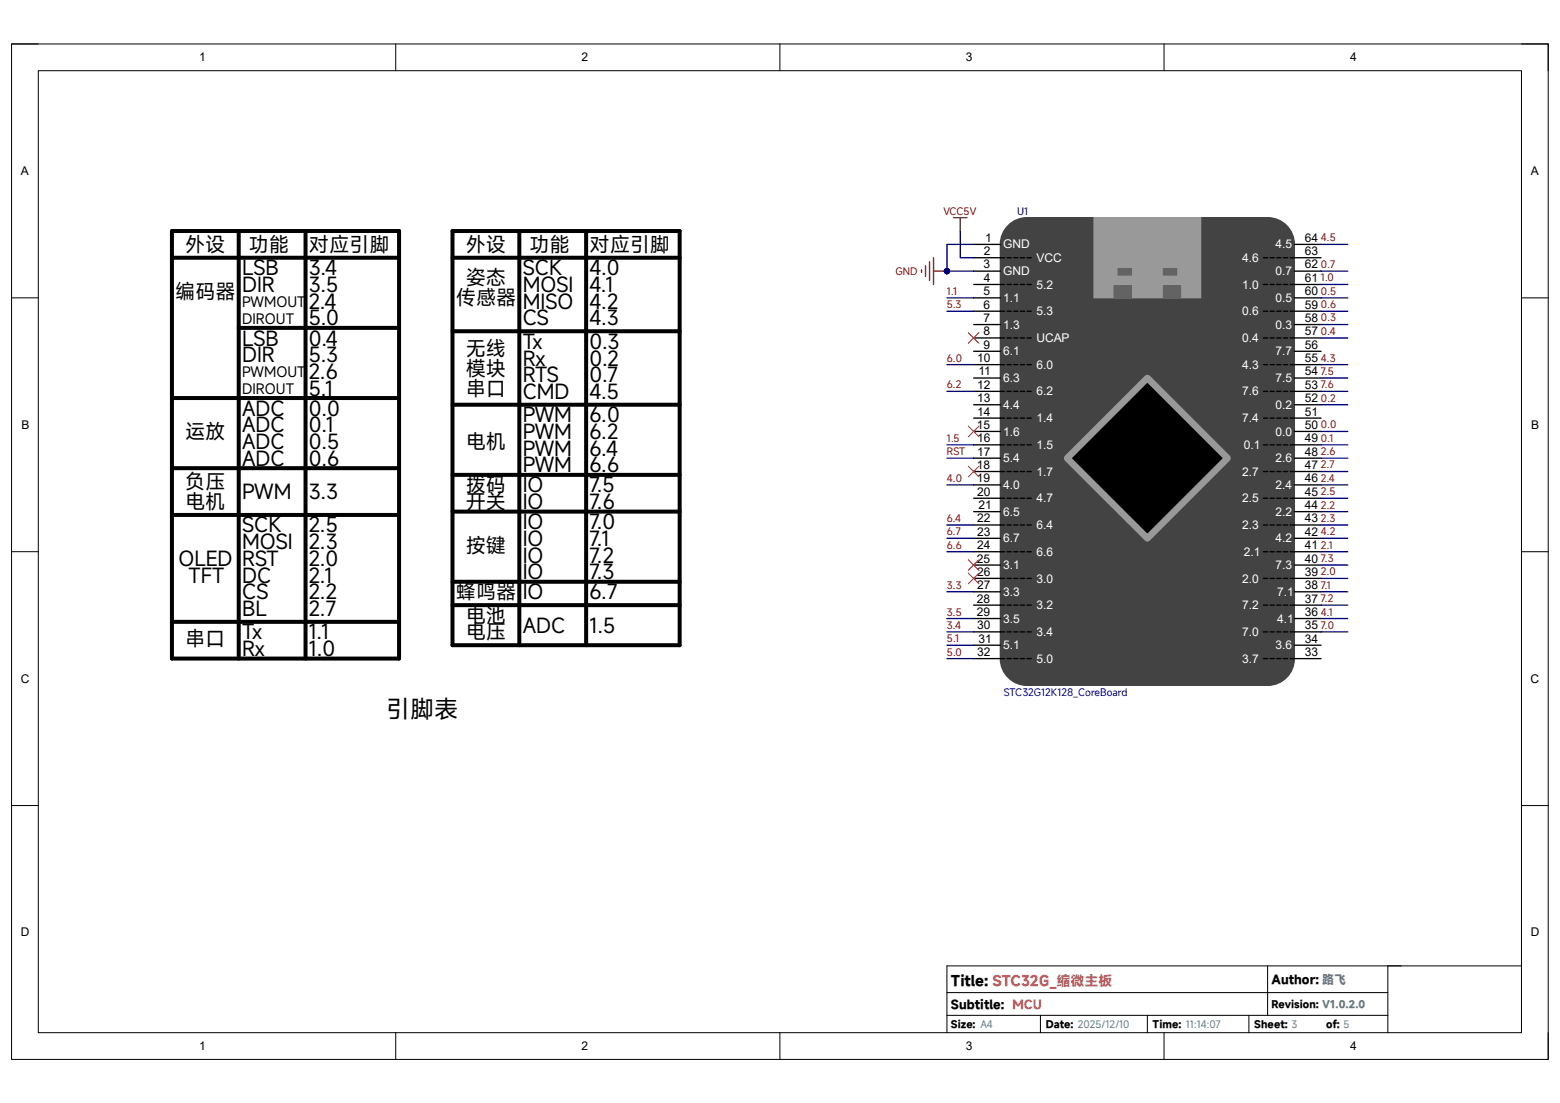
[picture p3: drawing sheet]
<svg xmlns="http://www.w3.org/2000/svg" width="297mm" height="210mm" viewBox="0 0 297 210" stroke-linecap="round" stroke-linejoin="round" font-family="sans-serif">
<path d="M2.2 8.4h292.6v193.3h-292.6z" fill="none" stroke="#000" stroke-width=".19"/>
<path d="M7.3 13.5h282.4v183.1h-282.4z" fill-rule="evenodd" fill="#fff"/>
<g fill="none" stroke="#000" stroke-width=".19">
<path d="M2.2 8.4h5.1M7.3 13.5h282.4v183.1h-282.4zM75.3 8.4v5.1M148.5 8.4v5.1M221.6 8.4v5.1M289.7 8.4h5.1v5.1M2.2 56.7h5.1M289.7 56.7h5.1M2.2 105h5.1M289.7 105.1h5.1M2.2 153.4h5.1M289.7 153.4h5.1"/>
<path d="M75.3 196.6v5.1M148.5 196.6v5.1M180.3 189h83.9M180.3 193.3h83.9M198.1 193.3v3.3M218.5 193.3v3.3M221.6 196.6v5.1M237.8 193.3v3.3M241.3 183.9v9.4M264.2 183.9v12.7M289.7 183.9h-109.4v12.7M294.8 196.6v5.1"/>
</g>
<path d="M191.7 43.3a5.1 5.1 0 0 1 3.8-1.9h45.8a5.1 5.1 0 0 1 5.1 5.1v78.9a5.1 5.1 0 0 1-5.1 5.1h-45.8a5.1 5.1 0 0 1-5-5.1v-78.9a5.1 5.1 0 0 1 1.2-3.2z" fill-rule="evenodd" fill="#434343"/>
<path d="M191.7 43.3a5.1 5.1 0 0 1 3.8-1.9h45.8a5.1 5.1 0 0 1 5.1 5.1v78.9a5.1 5.1 0 0 1-5.1 5.1h-45.8a5.1 5.1 0 0 1-5-5.1v-78.9a5.1 5.1 0 0 1 1.2-3.2z" fill="none" stroke="#434343" stroke-width=".25"/>
<g fill="none" stroke="#000" stroke-width=".25">
<path d="M185.4 46.5h5.1M185.4 49.1h5.9M185.4 51.6h5.1M185.4 54.2h5.9M185.4 56.7h5.1M185.4 59.3h5.9M191.7 49.1h.8M191.7 54.2h.8M191.7 59.3h.8M193 49.1h.8M193 54.2h.8M193 59.3h.8"/>
<path d="M194.3 49.1h.8M194.3 54.2h.8M194.3 59.3h.8M195.5 49.1h.8M195.5 54.2h.8M195.5 59.3h.8M185.4 61.8h5.1M185.4 64.3h5.9M185.4 66.9h5.1M185.4 69.4h5.9M185.4 72h5.1M185.4 74.5h5.9"/>
<path d="M185.4 77.1h5.1M185.4 79.6h5.9M191.7 64.3h.8M191.7 69.4h.8M191.7 74.5h.8M191.7 79.6h.8M193 64.3h.8M193 69.4h.8M193 74.5h.8M193 79.6h.8M194.3 64.3h.8M194.3 69.4h.8"/>
<path d="M194.3 74.5h.8M194.3 79.6h.8M195.5 64.3h.8M195.5 69.4h.8M195.5 74.5h.8M195.5 79.6h.8M185.4 82.1h5.1M185.4 84.7h5.9M185.4 87.2h5.1M185.4 89.8h5.9M185.4 92.3h5.1M185.4 94.9h5.9"/>
<path d="M185.4 97.4h5.1M185.4 100h5.9M191.7 84.7h.8M191.7 89.8h.8M191.7 94.9h.8M191.7 100h.8M193 84.7h.8M193 89.8h.8M193 94.9h.8M193 100h.8M194.3 84.7h.8M194.3 89.8h.8"/>
<path d="M194.3 94.9h.8M194.3 100h.8M195.5 84.7h.8M195.5 89.8h.8M195.5 94.9h.8M195.5 100h.8M240.5 89.8h.8M240.5 94.9h.8M240.5 100h.8M241.8 89.8h.8M241.8 94.9h.8M241.8 100h.8"/>
<path d="M243.1 89.8h.8M243.1 94.9h.8M243.1 100h.8M244.4 89.8h.8M244.4 94.9h.8M244.4 100h.8M245.6 89.8h5.9M245.6 94.9h5.9M245.6 100h5.9M246.4 87.2h5.1M246.4 92.3h5.1M246.4 97.4h5.1"/>
<path d="M185.4 102.5h5.1M185.4 105.1h5.9M191.7 105.1h.8M193 105.1h.8M194.3 105.1h.8M195.5 105.1h.8M240.5 105.1h.8M240.5 115.2h.8M240.5 110.1h.8M241.8 105.1h.8M241.8 115.2h.8M241.8 110.1h.8"/>
<path d="M243.1 105.1h.8M243.1 115.2h.8M243.1 110.1h.8M244.4 105.1h.8M244.4 115.2h.8M244.4 110.1h.8M245.6 105.1h5.9M245.6 115.2h5.9M245.6 110.1h5.9M246.4 102.5h5.1M246.4 117.8h5.1M246.4 112.7h5.1"/>
<path d="M246.4 107.6h5.1M240.5 125.4h.8M240.5 120.3h.8M241.8 125.4h.8M241.8 120.3h.8M243.1 125.4h.8M243.1 120.3h.8M244.4 125.4h.8M244.4 120.3h.8M245.6 125.4h5.9M245.6 120.3h5.9M246.4 122.9h5.1"/>
</g>
<path d="M208.3 41.4h20.3v15.3h-20.3z" fill-rule="evenodd" fill="#999"/>
<path d="M208.3 41.4h20.3v15.3h-20.3z" fill="none" stroke="#999" stroke-width=".19"/>
<path d="M212.9 51.1h2.5v1.3h-2.5z" fill-rule="evenodd" fill="#666"/>
<path d="M212.9 51.1h2.5v1.3h-2.5z" fill="none" stroke="#666" stroke-width=".19"/>
<path d="M221.5 51.1h2.5v1.3h-2.5z" fill-rule="evenodd" fill="#666"/>
<path d="M221.5 51.1h2.5v1.3h-2.5z" fill="none" stroke="#666" stroke-width=".19"/>
<path d="M212.1 54.4h3.3v2.3h-3.3z" fill-rule="evenodd" fill="#666"/>
<path d="M212.1 54.4h3.3v2.3h-3.3z" fill="none" stroke="#666" stroke-width=".19"/>
<path d="M221.5 54.4h3.3v2.3h-3.3z" fill-rule="evenodd" fill="#666"/>
<path d="M221.5 54.4h3.3v2.3h-3.3z" fill="none" stroke="#666" stroke-width=".19"/>
<path d="M203.2 87.2l15.3-15.2 15.2 15.2-15.2 15.3z" fill-rule="evenodd" fill="#000"/>
<path d="M203.2 87.2l15.3-15.2 15.2 15.2-15.2 15.3z" fill="none" stroke="#999" stroke-width="1.3"/>
<g fill="none" stroke="#000" stroke-width=".25">
<path d="M240.5 49.1h.8M240.5 59.3h.8M240.5 54.2h.8M241.8 49.1h.8M241.8 59.3h.8M241.8 54.2h.8M243.1 49.1h.8M243.1 59.3h.8M243.1 54.2h.8M244.4 49.1h.8M244.4 59.3h.8M244.4 54.2h.8"/>
<path d="M245.6 49.1h5.9M245.6 59.3h5.9M245.6 54.2h5.9M246.4 46.5h5.1M246.4 56.7h5.1M246.4 51.6h5.1M240.5 79.6h.8M240.5 74.5h.8M240.5 69.4h.8M240.5 64.3h.8M241.8 79.6h.8M241.8 74.5h.8"/>
<path d="M241.8 69.4h.8M241.8 64.3h.8M243.1 79.6h.8M243.1 74.5h.8M243.1 69.4h.8M243.1 64.3h.8M244.4 79.6h.8M244.4 74.5h.8M244.4 69.4h.8M244.4 64.3h.8M245.6 79.6h5.9M245.6 74.5h5.9"/>
<path d="M245.6 69.4h5.9M245.6 64.3h5.9M246.4 77.1h5.1M246.4 72h5.1M246.4 66.9h5.1M246.4 61.8h5.1M240.5 84.7h.8M241.8 84.7h.8M243.1 84.7h.8M244.4 84.7h.8M245.6 84.7h5.9M246.4 82.1h5.1"/>
<path d="M185.4 107.6h5.1M185.4 110.1h5.9M185.4 112.7h5.1M185.4 115.2h5.9M185.4 117.8h5.1M191.7 110.1h.8M191.7 115.2h.8M193 110.1h.8M193 115.2h.8M194.3 110.1h.8M194.3 115.2h.8M195.5 110.1h.8"/>
<path d="M195.5 115.2h.8M185.4 120.3h5.9M185.4 122.9h5.1M185.4 125.4h5.9M191.7 120.3h.8M191.7 125.4h.8M193 120.3h.8M193 125.4h.8M194.3 120.3h.8M194.3 125.4h.8M195.5 120.3h.8M195.5 125.4h.8"/>
</g>
<g fill="none" stroke="#000" stroke-width=".76">
<path d="M32.7 49.1h43.3M32.7 44h43.3v81.4h-43.3zM45.5 44v81.4M58.2 44v81.4M86.2 44h43.2v78.9h-43.2zM86.2 49.1h43.2M98.9 44v78.9M111.6 44v78.9M32.7 75.8h43.3M45.5 62.4h30.5M86.2 63.1h43.2M86.2 77.1h43.2"/>
<path d="M32.7 89.1h43.3M86.2 90.4h43.2M86.2 97.4h43.2M32.7 118.4h43.3M86.2 110.8h43.2"/>
</g>
<path d="M175.5 51.4v.5M176.2 50.6v2M177 49.8v3.6M177.7 49.1v5.1M177.7 51.6h2.6" fill="none" stroke="#800000" stroke-width=".25"/>
<circle cx="180.3" cy="51.6" r=".51" fill="#000080"/>
<circle cx="180.3" cy="51.6" r=".51" fill="none" stroke="#000080" stroke-width=".19"/>
<path d="M181.6 41.4h2.5M182.8 41.4v2.6" fill="none" stroke="#800000" stroke-width=".25"/>
<path d="M184.4 63.3l2 2.1M186.4 63.3l-2 2.1M184.4 81.1l2 2.1M184.4 88.8l2 2M186.4 81.1l-2 2.1M186.4 88.8l-2 2M184.4 109.1l2 2.1M184.4 106.6l2 2M186.4 109.1l-2 2.1M186.4 106.6l-2 2" fill="none" stroke="#f00" stroke-width=".19"/>
<path d="M32.7 98h43.3M86.2 115.2h43.2" fill="none" stroke="#000" stroke-width=".76"/>
<path d="M182.8 44v5.1h2.6M185.4 46.5h-5.1v5.1" fill="none" stroke="#000080" stroke-width=".25"/>
<circle cx="180.3" cy="51.6" r=".51" fill="#000080"/>
<circle cx="180.3" cy="51.6" r=".51" fill="none" stroke="#000080" stroke-width=".19"/>
<path d="M180.3 51.6h5.1" fill="none" stroke="#000080" stroke-width=".25"/>
<circle cx="180.3" cy="51.6" r=".51" fill="#000080"/>
<circle cx="180.3" cy="51.6" r=".51" fill="none" stroke="#000080" stroke-width=".19"/>
<g fill="none" stroke="#000080" stroke-width=".25">
<path d="M180.3 56.7h5.1M180.3 59.3h5.1M251.5 56.7h5.1M251.5 59.3h5.1M251.5 51.6h5.1M251.5 54.2h5.1M251.5 46.5h5.1M180.3 69.4h5.1M180.3 74.5h5.1M251.5 69.4h5.1M251.5 74.5h5.1M251.5 61.8h5.1"/>
<path d="M251.5 64.3h5.1M251.5 72h5.1M251.5 77.1h5.1M180.3 84.7h5.1M180.3 87.2h5.1M180.3 92.3h5.1M180.3 100h5.1M251.5 84.7h5.1M251.5 87.2h5.1M251.5 92.3h5.1M251.5 100h5.1M251.5 82.1h5.1"/>
<path d="M251.5 89.8h5.1M251.5 94.9h5.1M251.5 97.4h5.1M180.3 102.5h5.1M180.3 105.1h5.1M180.3 112.7h5.1M180.3 117.8h5.1M251.5 102.5h5.1M251.5 105.1h5.1M251.5 112.7h5.1M251.5 117.8h5.1M251.5 107.6h5.1"/>
<path d="M251.5 110.1h5.1M251.5 115.2h5.1M180.3 120.3h5.1M180.3 122.9h5.1M180.3 125.4h5.1M251.5 120.3h5.1"/>
</g>
<text font-size="4.6" x="73.4" y="136.8">引脚表</text>
<g font-size="3.9">
<text x="35.3" y="48">外设</text>
<text x="47.4" y="48">功能</text>
<text x="58.8" y="48">对应引脚</text>
<text x="88.7" y="48">外设</text>
<text x="100.8" y="48">功能</text>
<text x="112.2" y="48">对应引脚</text>
<text x="46.1" y="52.4">LSB</text>
<text x="58.8" y="52.4">3.4</text>
<text x="99.5" y="52.4">SCK</text>
<text x="112.2" y="52.4">4.0</text>
<text x="33.4" y="56.9">编码器</text>
<text x="46.1" y="55.6">DIR</text>
<text x="58.8" y="55.6">3.5</text>
<text x="58.8" y="58.8">2.4</text>
<text x="86.8" y="58.2">传感器</text>
<text x="88.7" y="54.3">姿态</text>
<text x="99.5" y="55.6">MOSI</text>
<text x="99.5" y="58.8">MISO</text>
<text x="112.2" y="55.6">4.1</text>
<text x="112.2" y="58.8">4.2</text>
<text x="46.1" y="65.8">LSB</text>
<text x="58.8" y="65.8">0.4</text>
<text x="58.8" y="62">5.0</text>
<text x="99.5" y="62">CS</text>
<text x="112.2" y="62">4.3</text>
<text x="46.1" y="69">DIR</text>
<text x="58.8" y="69">5.3</text>
<text x="88.7" y="67.7">无线</text>
<text x="88.7" y="71.5">模块</text>
<text x="99.5" y="66.4">Tx</text>
<text x="99.5" y="69.6">Rx</text>
<text x="112.2" y="66.4">0.3</text>
<text x="112.2" y="69.6">0.2</text>
<text x="58.8" y="72.1">2.6</text>
<text x="58.8" y="75.3">5.1</text>
<text x="88.7" y="75.3">串口</text>
<text x="99.5" y="72.8">RTS</text>
<text x="99.5" y="75.9">CMD</text>
<text x="112.2" y="75.9">4.5</text>
<text x="112.2" y="72.8">0.7</text>
<text x="35.3" y="83.6">运放</text>
<text x="46.1" y="79.1">ADC</text>
<text x="46.1" y="82.3">ADC</text>
<text x="58.8" y="79.1">0.0</text>
<text x="58.8" y="82.3">0.1</text>
<text x="99.5" y="80.4">PWM</text>
<text x="99.5" y="83.6">PWM</text>
<text x="112.2" y="80.4">6.0</text>
<text x="112.2" y="83.6">6.2</text>
<text x="46.1" y="85.5">ADC</text>
<text x="46.1" y="88.7">ADC</text>
<text x="58.8" y="85.5">0.5</text>
<text x="58.8" y="88.7">0.6</text>
<text x="88.7" y="85.5">电机</text>
<text x="99.5" y="86.8">PWM</text>
<text x="99.5" y="90">PWM</text>
<text x="112.2" y="86.8">6.4</text>
<text x="112.2" y="90">6.6</text>
<text x="35.3" y="93.1">负压</text>
<text x="46.1" y="95">PWM</text>
<text x="58.8" y="95">3.3</text>
<text x="88.7" y="93.8">拨码</text>
<text x="99.5" y="93.8">IO</text>
<text x="112.2" y="93.8">7.5</text>
<text x="35.3" y="96.9">电机</text>
<text x="46.1" y="101.4">SCK</text>
<text x="58.8" y="101.4">2.5</text>
<text x="88.7" y="96.9">开关</text>
<text x="99.5" y="100.8">IO</text>
<text x="99.5" y="96.9">IO</text>
<text x="112.2" y="96.9">7.6</text>
<text x="112.2" y="100.8">7.0</text>
<text x="34" y="107.7">OLED</text>
<text x="46.1" y="104.6">MOSI</text>
<text x="46.1" y="107.7">RST</text>
<text x="58.8" y="104.6">2.3</text>
<text x="58.8" y="107.7">2.0</text>
<text x="88.7" y="105.2">按键</text>
<text x="99.5" y="103.9">IO</text>
<text x="99.5" y="107.1">IO</text>
<text x="112.2" y="103.9">7.1</text>
<text x="112.2" y="107.1">7.2</text>
<text x="35.9" y="111">TFT</text>
<text x="46.1" y="111">DC</text>
<text x="58.8" y="111">2.1</text>
<text x="99.5" y="110.3">IO</text>
<text x="112.2" y="110.3">7.3</text>
<text x="46.1" y="114.1">CS</text>
<text x="46.1" y="117.3">BL</text>
<text x="58.8" y="114.1">2.2</text>
<text x="58.8" y="117.3">2.7</text>
<text x="86.8" y="114.1">蜂鸣器 IO</text>
<text x="88.7" y="118.6">电池</text>
<text x="112.2" y="114.1">6.7</text>
<text x="35.3" y="123">串口</text>
<text x="46.1" y="121.8">Tx</text>
<text x="46.1" y="124.9">Rx</text>
<text x="58.8" y="121.8">1.1</text>
<text x="58.8" y="124.9">1.0</text>
<text x="88.7" y="121.8">电压</text>
<text x="99.5" y="120.5">ADC</text>
<text x="112.2" y="120.5">1.5</text>
</g>
<g font-size="2.7">
<text x="46.1" y="58.5">PWMOUT</text>
<text x="46.1" y="61.6">DIROUT</text>
<text x="46.1" y="71.8">PWMOUT</text>
<text x="46.1" y="75">DIROUT</text>
<text x="181.1" y="187.7">Title: STC32G_缩微主板</text>
</g>
<g font-size="2.3">
<text x="37.9" y="11.7">1</text>
<text x="110.7" y="11.7">2</text>
<text x="183.9" y="11.7">3</text>
<text x="257" y="11.7">4</text>
<text x="4" y="33.3">A</text>
<text x="291.5" y="33.3">A</text>
<text x="187.6" y="46">1</text>
<text x="248.5" y="46">64</text>
<text x="187.2" y="51.1">3</text>
<text x="187.3" y="48.6">2</text>
<text x="187.3" y="53.7">4</text>
<text x="248.5" y="48.6">63</text>
<text x="248.5" y="53.7">61</text>
<text x="248.5" y="51.1">62</text>
<text x="187.2" y="56.2">5</text>
<text x="187.2" y="58.8">6</text>
<text x="248.5" y="58.8">59</text>
<text x="248.5" y="56.2">60</text>
<text x="187.2" y="61.3">7</text>
<text x="187.2" y="63.8">8</text>
<text x="248.5" y="63.8">57</text>
<text x="248.5" y="61.3">58</text>
<text x="186" y="68.9">10</text>
<text x="186.3" y="71.5">11</text>
<text x="187.2" y="66.4">9</text>
<text x="248.5" y="71.5">54</text>
<text x="248.5" y="68.9">55</text>
<text x="248.5" y="66.4">56</text>
<text x="186" y="74">12</text>
<text x="186" y="76.5">13</text>
<text x="248.5" y="76.5">52</text>
<text x="248.5" y="74">53</text>
<text x="4.1" y="81.7">B</text>
<text x="186" y="81.7">15</text>
<text x="186" y="79.1">14</text>
<text x="248.5" y="81.7">50</text>
<text x="248.5" y="79.1">51</text>
<text x="291.5" y="81.7">B</text>
<text x="186" y="89.3">18</text>
<text x="186" y="84.2">16</text>
<text x="186" y="86.7">17</text>
<text x="248.5" y="89.3">47</text>
<text x="248.5" y="86.7">48</text>
<text x="248.5" y="84.2">49</text>
<text x="186" y="91.8">19</text>
<text x="186" y="94.4">20</text>
<text x="248.5" y="94.4">45</text>
<text x="248.5" y="91.8">46</text>
<text x="186" y="99.4">22</text>
<text x="186" y="102">23</text>
<text x="186.3" y="96.9">21</text>
<text x="248.5" y="102">42</text>
<text x="248.5" y="99.4">43</text>
<text x="248.5" y="96.9">44</text>
<text x="186" y="107.1">25</text>
<text x="186" y="104.5">24</text>
<text x="248.5" y="107.1">40</text>
<text x="248.5" y="104.5">41</text>
<text x="186" y="109.6">26</text>
<text x="186" y="112.2">27</text>
<text x="248.5" y="112.2">38</text>
<text x="248.5" y="109.6">39</text>
<text x="186" y="114.7">28</text>
<text x="186" y="117.3">29</text>
<text x="186" y="119.8">30</text>
<text x="248.5" y="119.8">35</text>
<text x="248.5" y="117.3">36</text>
<text x="248.5" y="114.7">37</text>
<text x="186" y="124.9">32</text>
<text x="186.3" y="122.3">31</text>
<text x="248.5" y="124.9">33</text>
<text x="248.5" y="122.3">34</text>
<text x="4" y="130">C</text>
<text x="291.4" y="130">C</text>
<text x="4" y="178.3">D</text>
<text x="291.5" y="178.3">D</text>
<text x="242.1" y="187.3">Author: 路飞</text>
<text x="181.1" y="192.2">Subtitle: MCU</text>
<text x="37.9" y="199.9">1</text>
<text x="110.7" y="199.9">2</text>
<text x="183.9" y="199.9">3</text>
<text x="257" y="199.9">4</text>
</g>
<g font-size="2.3" fill="#fff">
<text x="191" y="47.3">GND</text>
<text x="242.8" y="47.3">4.5</text>
<text x="191" y="52.4">GND</text>
<text x="197.3" y="49.8">VCC</text>
<text x="236.5" y="49.8">4.6</text>
<text x="242.9" y="52.4">0.7</text>
<text x="191" y="57.5">1.1</text>
<text x="197.3" y="54.9">5.2</text>
<text x="236.5" y="54.9">1.0</text>
<text x="242.8" y="57.5">0.5</text>
<text x="191" y="62.6">1.3</text>
<text x="197.3" y="60">5.3</text>
<text x="197.3" y="65.1">UCAP</text>
<text x="236.5" y="60">0.6</text>
<text x="236.5" y="65.1">0.4</text>
<text x="242.9" y="62.6">0.3</text>
<text x="191" y="67.6">6.1</text>
<text x="197.3" y="70.2">6.0</text>
<text x="236.5" y="70.2">4.3</text>
<text x="242.9" y="67.6">7.7</text>
<text x="191" y="72.7">6.3</text>
<text x="191" y="77.8">4.4</text>
<text x="197.3" y="75.3">6.2</text>
<text x="236.5" y="75.3">7.6</text>
<text x="242.8" y="72.7">7.5</text>
<text x="242.9" y="77.8">0.2</text>
<text x="191" y="82.9">1.6</text>
<text x="197.3" y="80.4">1.4</text>
<text x="236.5" y="80.4">7.4</text>
<text x="242.9" y="82.9">0.0</text>
<text x="191" y="88">5.4</text>
<text x="197.3" y="85.5">1.5</text>
<text x="236.8" y="85.5">0.1</text>
<text x="242.9" y="88">2.6</text>
<text x="191" y="93.1">4.0</text>
<text x="197.3" y="90.6">1.7</text>
<text x="197.3" y="95.6">4.7</text>
<text x="236.5" y="95.6">2.5</text>
<text x="236.5" y="90.6">2.7</text>
<text x="242.9" y="93.1">2.4</text>
<text x="191" y="98.2">6.5</text>
<text x="197.3" y="100.7">6.4</text>
<text x="236.5" y="100.7">2.3</text>
<text x="242.9" y="98.2">2.2</text>
<text x="191" y="103.3">6.7</text>
<text x="197.3" y="105.8">6.6</text>
<text x="236.8" y="105.8">2.1</text>
<text x="242.9" y="103.3">4.2</text>
<text x="191" y="108.4">3.1</text>
<text x="191" y="113.5">3.3</text>
<text x="197.3" y="110.9">3.0</text>
<text x="236.5" y="110.9">2.0</text>
<text x="242.9" y="108.4">7.3</text>
<text x="243.2" y="113.5">7.1</text>
<text x="191" y="118.5">3.5</text>
<text x="197.3" y="116">3.2</text>
<text x="236.5" y="116">7.2</text>
<text x="243.2" y="118.5">4.1</text>
<text x="191" y="123.6">5.1</text>
<text x="197.3" y="121.1">3.4</text>
<text x="236.5" y="121.1">7.0</text>
<text x="242.9" y="123.6">3.6</text>
<text x="197.3" y="126.2">5.0</text>
<text x="236.5" y="126.2">3.7</text>
</g>
<g font-size="1.9" fill="#800000">
<text x="179.6" y="40.9">VCC5V</text>
<text x="251.5" y="46">4.5</text>
<text x="170.5" y="52.3">GND</text>
<text x="251.5" y="53.6">1.0</text>
<text x="251.5" y="51.1">0.7</text>
<text x="180.3" y="56.1">1.1</text>
<text x="180.3" y="58.7">5.3</text>
<text x="251.5" y="56.1">0.5</text>
<text x="251.5" y="58.7">0.6</text>
<text x="251.5" y="61.2">0.3</text>
<text x="251.5" y="63.8">0.4</text>
<text x="180.3" y="68.9">6.0</text>
<text x="251.5" y="68.9">4.3</text>
<text x="251.5" y="71.4">7.5</text>
<text x="180.3" y="74">6.2</text>
<text x="251.5" y="76.5">0.2</text>
<text x="251.5" y="74">7.6</text>
<text x="251.5" y="81.6">0.0</text>
<text x="180.3" y="86.7">RST</text>
<text x="180.3" y="84.1">1.5</text>
<text x="251.5" y="84.1">0.1</text>
<text x="251.5" y="89.2">2.7</text>
<text x="251.5" y="86.7">2.6</text>
<text x="180.3" y="91.8">4.0</text>
<text x="251.5" y="94.3">2.5</text>
<text x="251.5" y="91.8">2.4</text>
<text x="180.3" y="99.4">6.4</text>
<text x="180.3" y="101.9">6.7</text>
<text x="251.5" y="96.9">2.2</text>
<text x="251.5" y="99.4">2.3</text>
<text x="251.5" y="101.9">4.2</text>
<text x="180.3" y="104.5">6.6</text>
<text x="251.5" y="104.5">2.1</text>
<text x="251.5" y="107">7.3</text>
<text x="180.3" y="112.1">3.3</text>
<text x="251.5" y="109.6">2.0</text>
<text x="251.5" y="112.1">7.1</text>
<text x="180.3" y="119.8">3.4</text>
<text x="180.3" y="117.2">3.5</text>
<text x="251.5" y="117.2">4.1</text>
<text x="251.5" y="119.8">7.0</text>
<text x="251.5" y="114.6">7.2</text>
<text x="180.3" y="124.8">5.0</text>
<text x="180.3" y="122.3">5.1</text>
</g>
<g font-size="1.9" fill="#000080">
<text x="193.6" y="40.9">U1</text>
<text x="191.1" y="132.5">STC32G12K128_CoreBoard</text>
</g>
<g font-size="1.9">
<text x="242.1" y="192">Revision: V1.0.2.0</text>
<text x="181.1" y="195.8">Size: A4</text>
<text x="199.1" y="195.8">Date: 2025/12/10</text>
<text x="219.5" y="195.8">Time: 11:14:07</text>
<text x="238.8" y="195.8">Sheet: 3</text>
<text x="252.5" y="195.8">of: 5</text>
</g>
</svg>
